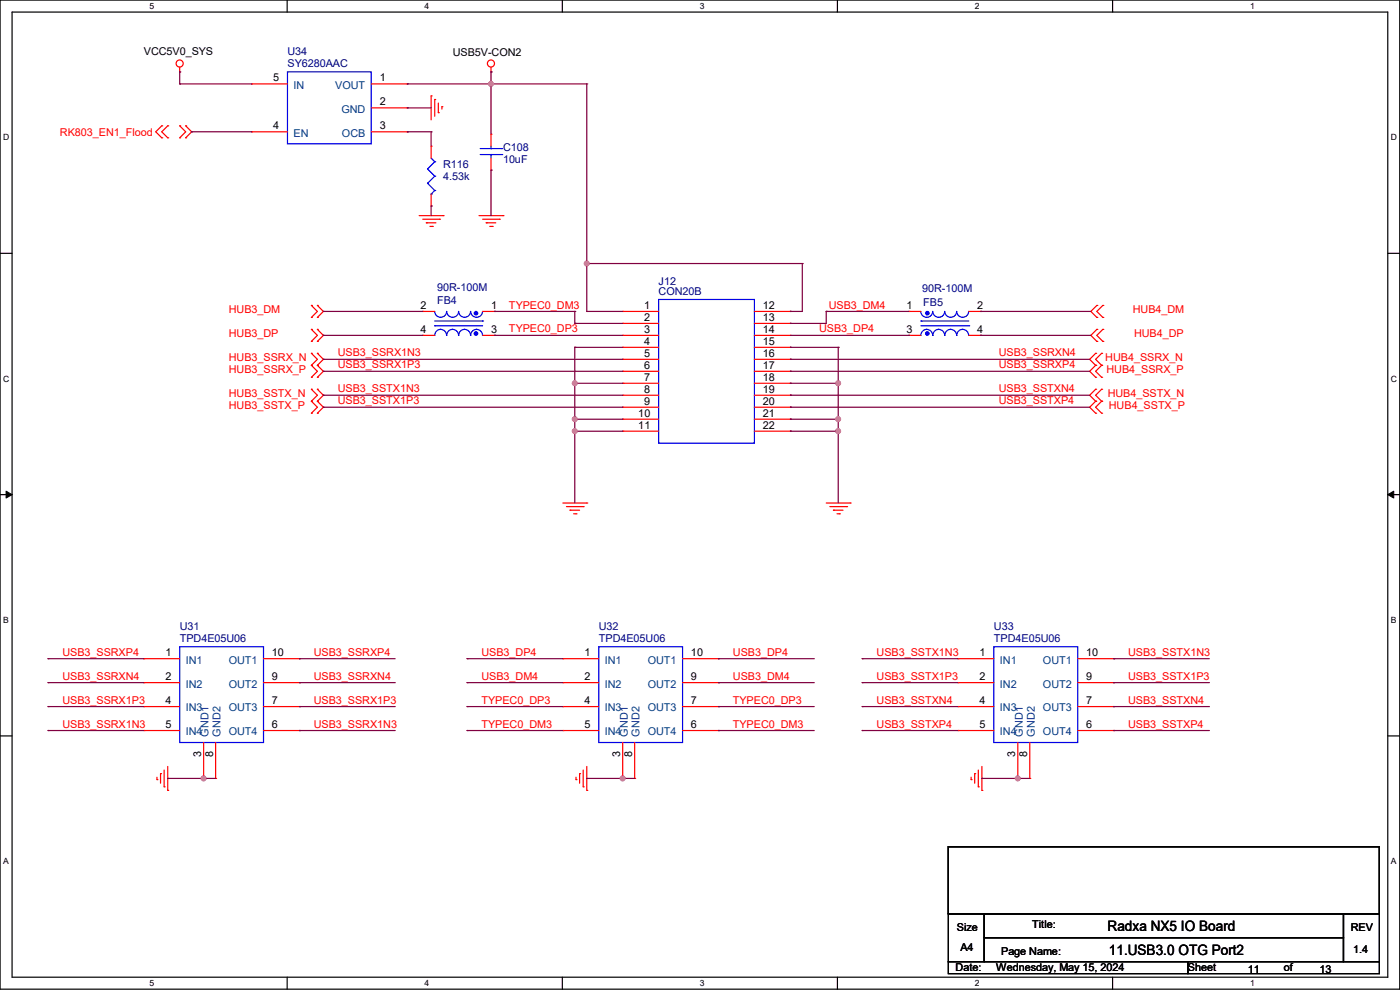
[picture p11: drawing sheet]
<svg xmlns="http://www.w3.org/2000/svg" width="297mm" height="210mm" viewBox="0 0 297 210" stroke-linecap="round" stroke-linejoin="round" font-family="sans-serif">
<path d="M0 0h296.9v209.8h-296.9zM2.6 2.6h291.8v204.7h-291.8z" fill="none" stroke="#000" stroke-width=".25"/>
<g fill="#fff">
<path d="M31.7 .3h1v2h-1z"/>
<path d="M31.7 207.5h1v2.1h-1z"/>
</g>
<path d="M60.9 0v2.6M60.9 207.3v2.5" fill="none" stroke="#000" stroke-width=".25"/>
<g fill="#fff">
<path d="M90.1 .3h1v2h-1z"/>
<path d="M90.1 207.5h1v2.1h-1z"/>
</g>
<path d="M119.3 0v2.6M119.3 207.3v2.5" fill="none" stroke="#000" stroke-width=".25"/>
<g fill="#fff">
<path d="M148.5 .3h1v2h-1z"/>
<path d="M148.5 207.5h1v2.1h-1z"/>
</g>
<path d="M177.7 0v2.6M177.7 207.3v2.5" fill="none" stroke="#000" stroke-width=".25"/>
<g fill="#fff">
<path d="M206.8 .3h1v2h-1z"/>
<path d="M206.8 207.5h1v2.1h-1z"/>
</g>
<path d="M236 0v2.6M236 207.3v2.5" fill="none" stroke="#000" stroke-width=".25"/>
<g fill="#fff">
<path d="M265.2 .3h1v2h-1z"/>
<path d="M265.2 207.5h1v2.1h-1z"/>
<path d="M.7 28.2h1.2v2h-1.2z"/>
<path d="M295 28.2h1.3v2h-1.3z"/>
<path d="M.7 79.3h1.2v2.1h-1.2z"/>
<path d="M295 79.3h1.3v2.1h-1.3z"/>
</g>
<path d="M0 53.7h2.6M294.4 53.7h2.5" fill="none" stroke="#000" stroke-width=".25"/>
<g fill="#fff">
<path d="M.7 130.5h1.2v2h-1.2z"/>
<path d="M295 130.5h1.2v2h-1.2z"/>
</g>
<path d="M0 104.9h2.6M294.4 104.9h2.5" fill="none" stroke="#000" stroke-width=".25"/>
<path d="M1.3 104.2l1.3 .7-1.3 .7zM294.4 104.9l1.3-.7v1.4z" fill="#000" stroke="#000" stroke-width=".21"/>
<g fill="#fff">
<path d="M.7 181.7h1.2v2h-1.2z"/>
<path d="M295 181.7h1.2v2h-1.2z"/>
</g>
<path d="M0 156.1h2.6M294.4 156.1h2.5M201.2 179.6h91.4v14.2h-91.4zM201.2 193.8h7.6v10.2h-7.6zM208.8 193.8h76.2v5.1h-76.2zM208.8 198.9h76.2v5.1h-76.2zM285 193.8h7.6v10.2h-7.6zM201.2 204h50.8v2.5h-50.8zM252 204h40.6v2.5h-40.6z" fill="none" stroke="#000" stroke-width=".25"/>
<g fill="none" stroke="#f00" stroke-width=".25">
<path d="M38.1 15.3h.1M38.1 14.2v1.1M53.4 17.8h.1M53.4 17.8h7.6M78.8 17.8h7.6M86.4 17.8h.1M104.2 15.3h.1M104.2 14.2v1.1M34.3 26.7h.1M34.3 29.2h.1M34.3 26.7l-1.3 1.3 1.3 1.2M35.6 26.7h.1"/>
<path d="M35.6 29.2h.1M35.6 26.7l-1.3 1.3 1.3 1.2M38.1 26.7h.1M38.1 29.2h.1M38.1 26.7l1.3 1.3-1.3 1.2M39.4 29.2h.1M39.4 26.7h.1M39.4 26.7l1.3 1.3-1.3 1.2M53.4 28h.1M53.4 28h7.6M78.8 28h7.6M78.8 22.9h7.6"/>
<path d="M86.4 28h.1M86.4 22.9h.1M91.5 20.3h.1M91.5 31h.1M91.5 20.3v5.1M91.5 31v2.5M92.2 21.1h.1M92.2 21.1v3.6M93 23.9h.1M93 21.9v2M93.7 22.6h.1M93.7 22.6v.5"/>
<path d="M104.2 28.5h.1M104.2 36.1h.1M104.2 28.5v2.5M104.2 33.5v2.6M88.9 45.7h5.1M89.7 46.5h3.5M90.4 47.3h.1M90.4 47.3h2.1M91.2 48h.5M91.5 43.7h.1M91.5 41.2v2.5M91.7 48h.1"/>
<path d="M93.2 46.5h.1M94 45.7h.1M101.6 45.7h5.1M102.4 46.5h3.5M103.1 47.3h.1M103.1 47.3h2.1M103.9 48h.5M104.4 48h.1M105.9 46.5h.1M106.7 45.7h.1M66.1 77.5h.1M66.1 75h.1"/>
<path d="M66.1 69.9h.1M66.1 72.4h.1M66.1 64.8h.1M66.1 67.3h.1M66.1 77.5l1.2 1.3-1.2 1.2M66.1 75l1.2 1.2-1.2 1.3M66.1 69.9l1.2 1.2-1.2 1.3M66.1 64.8l1.2 1.3-1.2 1.2M67.3 77.5h.1M67.3 75h.1M67.3 72.4h.1M67.3 69.9h.1"/>
<path d="M67.3 67.3h.1M67.3 64.8h.1M67.3 77.5l1.3 1.3-1.3 1.2M67.3 75l1.3 1.2-1.3 1.3M67.3 69.9l1.3 1.2-1.3 1.3M67.3 64.8l1.3 1.3-1.3 1.2M89.7 66.1h.1M89.7 71.1h.1M89.7 66.1h2.5M89.7 71.1h2.5M102.4 66.1h2.5M102.4 71.1h2.5"/>
<path d="M104.9 66.1h.1M104.9 71.1h.1M132.1 66.1h.1M132.1 68.6h.1M132.1 71.1h.1M132.1 73.7h.1M132.1 76.2h.1M132.1 78.8h.1M132.1 66.1h7.6M132.1 68.6h7.6M132.1 71.1h7.6M132.1 73.7h7.6"/>
<path d="M132.1 76.2h7.6M132.1 78.8h7.6M160 66.1h7.7M160 68.6h7.7M160 71.1h7.7M160 73.7h7.7M160 76.2h7.7M160 78.8h7.7M167.7 66.1h.1M167.7 68.6h.1M167.7 71.1h.1M167.7 73.7h.1"/>
<path d="M167.7 76.2h.1M167.7 78.8h.1M192.8 66.1h.1M192.8 71.1h.1M192.8 66.1h2.5M192.8 71.1h2.5M205.5 66.1h2.5M205.5 71.1h2.5M208 66.1h.1M208 71.1h.1M232.4 77.5h.1M232.4 75h.1"/>
<path d="M232.4 77.5l-1.2 1.3 1.2 1.2M232.4 75l-1.2 1.2 1.2 1.3M232.7 72.4h.1M232.7 69.9h.1M232.7 67.3h.1M232.7 64.8h.1M232.7 69.9l-1.3 1.2 1.3 1.3M232.7 64.8l-1.3 1.3 1.3 1.2M233.7 77.5h.1M233.7 75h.1M233.7 77.5l-1.3 1.3 1.3 1.2M233.7 75l-1.3 1.2 1.3 1.3"/>
<path d="M234 69.9h.1M234 72.4h.1M234 64.8h.1M234 67.3h.1M234 69.9l-1.3 1.2 1.3 1.3M234 64.8l-1.3 1.3 1.3 1.2M66.1 85.1h.1M66.1 87.7h.1M66.1 82.6h.1M66.1 80h.1M66.1 85.1l1.2 1.3-1.2 1.3M66.1 82.6l1.2 1.2-1.2 1.3"/>
<path d="M67.3 87.7h.1M67.3 85.1h.1M67.3 82.6h.1M67.3 80h.1M67.3 85.1l1.3 1.3-1.3 1.3M67.3 82.6l1.3 1.2-1.3 1.3M132.1 81.3h.1M132.1 83.8h.1M132.1 86.4h.1M132.1 88.9h.1M132.1 91.5h.1M132.1 81.3h7.6"/>
<path d="M132.1 83.8h7.6M132.1 86.4h7.6M132.1 88.9h7.6M132.1 91.5h7.6M160 81.3h7.7M160 83.8h7.7M160 86.4h7.7M160 88.9h7.7M160 91.5h7.7M167.7 81.3h.1M167.7 83.8h.1M167.7 86.4h.1"/>
<path d="M167.7 88.9h.1M167.7 91.5h.1M232.4 87.7h.1M232.4 85.1h.1M232.4 82.6h.1M232.4 80h.1M232.4 85.1l-1.2 1.3 1.2 1.3M232.4 82.6l-1.2 1.2 1.2 1.3M233.7 85.1h.1M233.7 87.7h.1M233.7 82.6h.1M233.7 80h.1"/>
<path d="M233.7 85.1l-1.3 1.3 1.3 1.3M233.7 82.6l-1.3 1.2 1.3 1.3M119.4 106.7h5.1M120.2 107.5h3.5M120.9 108.2h.1M120.9 108.2h2.1M121.7 109h.5M122.2 109h.1M123.7 107.5h.1M124.5 106.7h.1M175.3 106.7h5.1M176 107.5h3.6"/>
<path d="M176.8 108.2h.1M176.8 108.2h2M177.6 109h.5M178.1 109h.1M179.6 107.5h.1M180.4 106.7h.1M30.5 139.7h.1M30.5 139.7h7.6M55.9 139.7h7.6M63.5 139.7h.1M119.4 139.7h.1M119.4 139.7h7.6"/>
<path d="M144.8 139.7h7.6M152.4 139.7h.1M203.2 139.7h.1M203.2 139.7h7.6M228.6 139.7h7.6M236.2 139.7h.1M30.5 144.8h.1M30.5 149.9h.1M30.5 155h.1M30.5 144.8h7.6M30.5 149.9h7.6M30.5 155h7.6"/>
<path d="M43.2 157.5v7.6M45.7 157.5v7.6M55.9 144.8h7.6M55.9 149.9h7.6M55.9 155h7.6M63.5 155h.1M63.5 149.9h.1M63.5 144.8h.1M119.4 144.8h.1M119.4 149.9h.1M119.4 155h.1M119.4 144.8h7.6"/>
<path d="M119.4 149.9h7.6M119.4 155h7.6M132.1 157.5v7.6M134.6 157.5v7.6M144.8 144.8h7.6M144.8 149.9h7.6M144.8 155h7.6M152.4 155h.1M152.4 149.9h.1M152.4 144.8h.1M203.2 144.8h.1M203.2 149.9h.1"/>
<path d="M203.2 155h.1M203.2 144.8h7.6M203.2 149.9h7.6M203.2 155h7.6M215.9 157.5v7.6M218.5 157.5v7.6M228.6 144.8h7.6M228.6 149.9h7.6M228.6 155h7.6M236.2 155h.1M236.2 149.9h.1M236.2 144.8h.1"/>
<path d="M33.3 165.4h.1M33.3 164.9v.5M34.1 164.1h.1M34.1 164.1v2M34.8 166.9h.1M34.8 163.3v3.6M35.6 167.7h.1M35.6 162.6v5.1M43.2 165.1h.1M45.7 165.1h.1M122.2 165.4h.1M122.2 164.9v.5"/>
<path d="M123 164.1h.1M123 164.1v2M123.7 166.9h.1M123.7 163.3v3.6M124.5 167.7h.1M124.5 162.6v5.1M132.1 165.1h.1M134.6 165.1h.1M206 165.4h.1M206 164.9v.5M206.8 164.1h.1M206.8 164.1v2"/>
<path d="M207.5 166.9h.1M207.5 163.3v3.6M208.3 167.7h.1M208.3 162.6v5.1M215.9 165.1h.1M218.5 165.1h.1"/>
<circle cx="38.1" cy="13.5" r=".75"/>
<circle cx="104.2" cy="13.5" r=".75"/>
</g>
<g fill="none" stroke="#00f" stroke-width=".25">
<path d="M61 15.3h17.8v15.2h-17.8zM90.7 35.8h.1M90.7 38.9h.1M90.7 35.8l1.5 1.6M90.7 38.9l1.5 1.5M91.5 33.5l.7 .8M92.2 34.3h.1M92.2 37.4h.1M92.2 34.3l-1.5 1.5M92.2 37.4l-1.5 1.5M101.9 32.8h4.5M101.9 31.5h4.5"/>
<path d="M104.2 31.5h.1M104.2 32.8h.1M104.2 31v.5M104.2 32.8v.7M106.4 32.8h.1M106.4 31.5h.1M91.5 41.2h.1M92.2 40.4h.1M92.2 40.4l-.7 .8M92.2 71.1a1.26 1.26 0 0 1 1.3-1.2 1.26 1.26 0 0 1 1.2 1.2M92.2 66.1a1.26 1.26 0 0 0 1.3 1.2 1.26 1.26 0 0 0 1.2-1.2M92.2 69.1h.1"/>
<path d="M92.2 69.1h10.2M92.2 68.1h10.2M94.8 71.1a1.26 1.26 0 0 1 1.2-1.2 1.26 1.26 0 0 1 1.3 1.2M94.8 66.1a1.26 1.26 0 0 0 1.2 1.2 1.26 1.26 0 0 0 1.3-1.2M97.3 71.1a1.26 1.26 0 0 1 1.3-1.2 1.26 1.26 0 0 1 1.2 1.2M97.3 66.1a1.26 1.26 0 0 0 1.3 1.2 1.26 1.26 0 0 0 1.2-1.2M99.8 71.1a1.26 1.26 0 0 1 1.3-1.2 1.26 1.26 0 0 1 1.3 1.2M99.8 66.1a1.26 1.26 0 0 0 1.3 1.2 1.26 1.26 0 0 0 1.3-1.2M102.4 68.1h.1M139.7 63.5h20.3v30.5h-20.3zM195.3 71.1a1.26 1.26 0 0 1 1.3-1.2 1.26 1.26 0 0 1 1.3 1.2 1.26 1.26 0 0 1 1.3-1.2 1.26 1.26 0 0 1 1.2 1.2 1.26 1.26 0 0 1 1.3-1.2 1.26 1.26 0 0 1 1.2 1.2h.1a1.26 1.26 0 0 1 1.2-1.2 1.26 1.26 0 0 1 1.3 1.2M195.3 66.1a1.26 1.26 0 0 0 1.3 1.2 1.26 1.26 0 0 0 1.3-1.2 1.29 1.29 0 0 0 1.3 1.2 1.26 1.26 0 0 0 1.2-1.2 1.29 1.29 0 0 0 1.3 1.2 1.26 1.26 0 0 0 1.2-1.2 1.29 1.29 0 0 0 1.3 1.2 1.26 1.26 0 0 0 1.3-1.2"/>
<path d="M195.3 68.1h.1M195.3 69.1h10.2M195.3 68.1h10.2M205.5 69.1h.1M38.1 137.2h17.8v20.3h-17.8zM127 137.2h17.8v20.3h-17.8zM210.8 137.2h17.8v20.3h-17.8z"/>
</g>
<g fill="#00f" stroke="#00f" stroke-width=".25">
<circle cx="101" cy="66.4" r=".37"/>
<circle cx="101" cy="70.7" r=".37"/>
<circle cx="196.7" cy="66.4" r=".37"/>
<circle cx="196.7" cy="70.7" r=".37"/>
</g>
<g fill="none" stroke="#800040" stroke-width=".25">
<path d="M38.1 17.8h.1M38.1 15.3h.1M38.1 17.8h15.3M38.1 15.3v2.5M86.4 17.8h.1M86.4 17.8h38.1M104.2 15.3h.1M104.2 17.8h.1M104.2 15.3v13.2M124.5 17.8h.1M124.5 17.8v48.3M40.7 28h.1"/>
<path d="M40.7 28h12.7M86.4 22.9h.1M86.4 28h.1M86.4 28h5.1M86.4 22.9h5.1M91.5 28h.1M91.5 28v3M104.2 36.1h.1M104.2 36.1v9.6M91.5 43.7h.1M91.5 43.7v2M124.5 55.9h.1"/>
<path d="M124.5 55.9h45.7M170.2 55.9h.1M170.2 55.9v10.2h-2.5M68.6 76.2h.1M68.6 78.8h.1M68.6 66.1h.1M68.6 71.1h.1M68.6 66.1h21.1M68.6 76.2h63.5M68.6 78.8h63.5M68.6 71.1h21.1M104.9 66.1h.1"/>
<path d="M104.9 71.1h.1M104.9 66.1h17M104.9 71.1h27.2M121.9 68.6h.1M121.9 66.1h.1M121.9 73.7h.1M121.9 68.6h10.2M121.9 66.1v2.5M121.9 73.7v33M121.9 73.7h10.2M124.5 66.1h.1M124.5 66.1h7.6"/>
<path d="M167.7 66.1h.1M167.7 68.6h.1M167.7 73.7h.1M167.7 76.2h.1M167.7 78.8h.1M167.7 73.7h10.1M167.7 76.2h63.5M167.7 78.8h63.5M167.7 71.1h25.1M175.3 66.1h.1M175.3 66.1h17.5M175.3 66.1v2.5h-7.6"/>
<path d="M177.8 73.7h.1M177.8 73.7v33M192.8 71.1h.1M208 71.1h.1M208 66.1h.1M208 66.1h23.4M208 71.1h23.4M68.6 83.8h.1M68.6 86.4h.1M68.6 83.8h63.5M68.6 86.4h63.5M121.9 88.9h.1"/>
<path d="M121.9 91.5h.1M121.9 81.3h.1M121.9 88.9h10.2M121.9 91.5h10.2M121.9 81.3h10.2M167.7 81.3h.1M167.7 88.9h.1M167.7 91.5h.1M167.7 83.8h.1M167.7 86.4h.1M167.7 88.9h10.1M167.7 91.5h10.1"/>
<path d="M167.7 81.3h10.1M167.7 83.8h63.5M167.7 86.4h63.5M177.8 81.3h.1M177.8 88.9h.1M177.8 91.5h.1M10.2 139.7h.1M10.2 139.7h20.3M63.5 139.7h.1M63.5 139.7h20.3M99.1 139.7h.1M99.1 139.7h20.3"/>
<path d="M152.4 139.7h.1M152.4 139.7h20.3M182.9 139.7h.1M182.9 139.7h20.3M236.2 139.7h.1M236.2 139.7h20.4M10.2 144.8h.1M10.2 155h.1M10.2 149.9h.1M10.2 144.8h20.3M10.2 149.9h20.3M10.2 155h20.3"/>
<path d="M63.5 144.8h.1M63.5 155h.1M63.5 149.9h.1M63.5 144.8h20.3M63.5 149.9h20.3M63.5 155h20.3M99.1 144.8h.1M99.1 149.9h.1M99.1 155h.1M99.1 144.8h20.3M99.1 149.9h20.3M99.1 155h20.3"/>
<path d="M152.4 144.8h.1M152.4 149.9h.1M152.4 155h.1M152.4 144.8h20.3M152.4 149.9h20.3M152.4 155h20.3M182.9 144.8h.1M182.9 149.9h.1M182.9 155h.1M182.9 144.8h20.3M182.9 149.9h20.3M182.9 155h20.3"/>
<path d="M236.2 144.8h.1M236.2 149.9h.1M236.2 155h.1M236.2 144.8h20.4M236.2 149.9h20.4M236.2 155h20.4M35.6 165.1h.1M35.6 165.1h10.1M43.2 165.1h.1M124.5 165.1h.1M124.5 165.1h10.1M132.1 165.1h.1"/>
<path d="M208.3 165.1h.1M208.3 165.1h10.2M215.9 165.1h.1"/>
</g>
<g fill="#f0f" stroke="#f0f" stroke-width=".25">
<circle cx="132.1" cy="165.1" r=".5"/>
<circle cx="121.9" cy="81.3" r=".5"/>
<circle cx="121.9" cy="88.9" r=".5"/>
<circle cx="121.9" cy="91.5" r=".5"/>
<circle cx="177.8" cy="81.3" r=".5"/>
<circle cx="177.8" cy="91.5" r=".5"/>
<circle cx="177.8" cy="88.9" r=".5"/>
<circle cx="43.2" cy="165.1" r=".5"/>
<circle cx="215.9" cy="165.1" r=".5"/>
<circle cx="124.5" cy="55.9" r=".5"/>
<circle cx="104.2" cy="17.8" r=".5"/>
</g>
<g font-size="3">
<text x="235" y="197.6">Radxa NX5 IO Board</text>
<text x="235.2" y="202.6">11.USB3.0 OTG Port2</text>
</g>
<g font-size="2.3">
<text x="30.5" y="11.7">VCC5V0_SYS</text>
<text x="96" y="12">USB5V-CON2</text>
<text x="57.9" y="17.3">5</text>
<text x="80.5" y="17.3">1</text>
<text x="80.5" y="22.4">2</text>
<text x="57.9" y="27.4">4</text>
<text x="80.5" y="27.4">3</text>
<text x="89.2" y="65.5">2</text>
<text x="104.2" y="65.5">1</text>
<text x="136.7" y="65.5">1</text>
<text x="161.8" y="65.5">12</text>
<text x="192.3" y="65.5">1</text>
<text x="207.3" y="65.5">2</text>
<text x="89.2" y="70.6">4</text>
<text x="104.2" y="70.6">3</text>
<text x="136.7" y="68.1">2</text>
<text x="136.7" y="70.6">3</text>
<text x="161.8" y="68.1">13</text>
<text x="161.8" y="70.6">14</text>
<text x="192.3" y="70.6">3</text>
<text x="207.3" y="70.6">4</text>
<text x="136.7" y="73.2">4</text>
<text x="136.7" y="75.7">5</text>
<text x="161.8" y="73.2">15</text>
<text x="161.8" y="75.7">16</text>
<text x="136.7" y="78.2">6</text>
<text x="136.7" y="80.8">7</text>
<text x="136.7" y="83.3">8</text>
<text x="161.8" y="78.2">17</text>
<text x="161.8" y="80.8">18</text>
<text x="161.8" y="83.3">19</text>
<text x="135.4" y="88.4">10</text>
<text x="136.7" y="85.9">9</text>
<text x="161.8" y="85.9">20</text>
<text x="161.8" y="88.4">21</text>
<text x="135.4" y="90.9">11</text>
<text x="161.8" y="90.9">22</text>
<text x="35.1" y="139.2">1</text>
<text x="57.7" y="139.2">10</text>
<text x="124" y="139.2">1</text>
<text x="146.6" y="139.2">10</text>
<text x="207.8" y="139.2">1</text>
<text x="230.4" y="139.2">10</text>
<text x="35.1" y="144.3">2</text>
<text x="35.1" y="149.4">4</text>
<text x="57.7" y="149.4">7</text>
<text x="57.7" y="144.3">9</text>
<text x="124" y="144.3">2</text>
<text x="124" y="149.4">4</text>
<text x="146.6" y="149.4">7</text>
<text x="146.6" y="144.3">9</text>
<text x="207.8" y="144.3">2</text>
<text x="207.8" y="149.4">4</text>
<text x="230.4" y="149.4">7</text>
<text x="230.4" y="144.3">9</text>
<text x="35.1" y="154.4">5</text>
<text x="57.7" y="154.4">6</text>
<text x="124" y="154.4">5</text>
<text x="146.6" y="154.4">6</text>
<text x="207.8" y="154.4">5</text>
<text x="230.4" y="154.4">6</text>
<text x="42.7" y="160.6" transform="rotate(-90 42.7 160.6)">3</text>
<text x="45.2" y="160.6" transform="rotate(-90 45.2 160.6)">8</text>
<text x="131.6" y="160.6" transform="rotate(-90 131.6 160.6)">3</text>
<text x="134.1" y="160.6" transform="rotate(-90 134.1 160.6)">8</text>
<text x="215.4" y="160.6" transform="rotate(-90 215.4 160.6)">3</text>
<text x="217.9" y="160.6" transform="rotate(-90 217.9 160.6)">8</text>
<text x="203" y="197.4">Size</text>
<text x="219" y="196.9">Title:</text>
<text x="286.6" y="197.4">REV</text>
<text x="203.7" y="201.7">A4</text>
<text x="212.4" y="202.5">Page Name:</text>
<text x="287.1" y="202.2">1.4</text>
<text x="202.7" y="206">Date:</text>
<text x="211.4" y="206">Wednesday, May 15, 2024</text>
<text x="252" y="206">Sheet</text>
<text x="264.7" y="206.3">11</text>
<text x="272.3" y="206">of</text>
<text x="279.9" y="206.3">13</text>
</g>
<g font-size="2.3" fill="#000080">
<text x="61" y="11.7">U34</text>
<text x="61" y="14.3">SY6280AAC</text>
<text x="94" y="35.6">R116</text>
<text x="106.7" y="32">C108</text>
<text x="106.7" y="34.6">10uF</text>
<text x="94" y="38.1">4.53k</text>
<text x="92.7" y="64.6">FB4</text>
<text x="92.7" y="61.8">90R-100M</text>
<text x="139.7" y="60.5">J12</text>
<text x="139.7" y="62.5">CON20B</text>
<text x="195.6" y="62">90R-100M</text>
<text x="195.9" y="64.8">FB5</text>
<text x="38.1" y="133.6">U31</text>
<text x="38.1" y="136.2">TPD4E05U06</text>
<text x="127" y="133.6">U32</text>
<text x="127" y="136.2">TPD4E05U06</text>
<text x="210.9" y="133.6">U33</text>
<text x="210.9" y="136.2">TPD4E05U06</text>
</g>
<g font-size="2.3" fill="#004080">
<text x="62.3" y="18.8">IN</text>
<text x="71.1" y="18.8">VOUT</text>
<text x="72.4" y="23.9">GND</text>
<text x="62.3" y="29">EN</text>
<text x="72.5" y="29">OCB</text>
<text x="39.4" y="140.8">IN1</text>
<text x="48.5" y="140.8">OUT1</text>
<text x="128.3" y="140.8">IN1</text>
<text x="137.4" y="140.8">OUT1</text>
<text x="212.1" y="140.8">IN1</text>
<text x="221.2" y="140.8">OUT1</text>
<text x="39.4" y="145.8">IN2</text>
<text x="48.5" y="145.8">OUT2</text>
<text x="128.3" y="145.8">IN2</text>
<text x="137.4" y="145.8">OUT2</text>
<text x="212.1" y="145.8">IN2</text>
<text x="221.2" y="145.8">OUT2</text>
<text x="39.4" y="150.9">IN3</text>
<text x="39.4" y="156">IN4</text>
<text x="48.5" y="156">OUT4</text>
<text x="48.5" y="150.9">OUT3</text>
<text x="128.3" y="150.9">IN3</text>
<text x="128.3" y="156">IN4</text>
<text x="137.4" y="156">OUT4</text>
<text x="137.4" y="150.9">OUT3</text>
<text x="212.1" y="150.9">IN3</text>
<text x="212.1" y="156">IN4</text>
<text x="221.2" y="156">OUT4</text>
<text x="221.2" y="150.9">OUT3</text>
<text x="44.3" y="156.2" transform="rotate(-90 44.3 156.2)">GND1</text>
<text x="46.8" y="156.2" transform="rotate(-90 46.8 156.2)">GND2</text>
<text x="133.2" y="156.2" transform="rotate(-90 133.2 156.2)">GND1</text>
<text x="135.7" y="156.2" transform="rotate(-90 135.7 156.2)">GND2</text>
<text x="217" y="156.2" transform="rotate(-90 217 156.2)">GND1</text>
<text x="219.5" y="156.2" transform="rotate(-90 219.5 156.2)">GND2</text>
</g>
<g font-size="2.3" fill="#f00">
<text x="12.7" y="28.7">RK803_EN1_Flood</text>
<text x="108" y="65.4">TYPEC0_DM3</text>
<text x="175.8" y="65.4">USB3_DM4</text>
<text x="48.5" y="71.4">HUB3_DP</text>
<text x="48.5" y="66.3">HUB3_DM</text>
<text x="108" y="70.5">TYPEC0_DP3</text>
<text x="173.8" y="70.5">USB3_DP4</text>
<text x="240.3" y="66.3">HUB4_DM</text>
<text x="240.6" y="71.4">HUB4_DP</text>
<text x="48.5" y="76.5">HUB3_SSRX_N</text>
<text x="71.7" y="75.6">USB3_SSRX1N3</text>
<text x="211.9" y="75.6">USB3_SSRXN4</text>
<text x="234.5" y="76.5">HUB4_SSRX_N</text>
<text x="48.5" y="79">HUB3_SSRX_P</text>
<text x="71.7" y="78.1">USB3_SSRX1P3</text>
<text x="71.7" y="83.2">USB3_SSTX1N3</text>
<text x="211.9" y="78.1">USB3_SSRXP4</text>
<text x="211.9" y="83.2">USB3_SSTXN4</text>
<text x="234.7" y="79">HUB4_SSRX_P</text>
<text x="48.5" y="86.7">HUB3_SSTX_P</text>
<text x="48.5" y="84.1">HUB3_SSTX_N</text>
<text x="71.7" y="85.8">USB3_SSTX1P3</text>
<text x="211.9" y="85.8">USB3_SSTXP4</text>
<text x="235" y="84.1">HUB4_SSTX_N</text>
<text x="235.2" y="86.7">HUB4_SSTX_P</text>
<text x="13.2" y="139.1">USB3_SSRXP4</text>
<text x="66.6" y="139.1">USB3_SSRXP4</text>
<text x="102.1" y="139.1">USB3_DP4</text>
<text x="155.5" y="139.1">USB3_DP4</text>
<text x="186" y="139.1">USB3_SSTX1N3</text>
<text x="239.3" y="139.1">USB3_SSTX1N3</text>
<text x="13.2" y="144.2">USB3_SSRXN4</text>
<text x="13.2" y="149.3">USB3_SSRX1P3</text>
<text x="66.6" y="144.2">USB3_SSRXN4</text>
<text x="66.6" y="149.3">USB3_SSRX1P3</text>
<text x="102.1" y="144.2">USB3_DM4</text>
<text x="102.1" y="149.3">TYPEC0_DP3</text>
<text x="155.5" y="144.2">USB3_DM4</text>
<text x="155.5" y="149.3">TYPEC0_DP3</text>
<text x="186" y="144.2">USB3_SSTX1P3</text>
<text x="186" y="149.3">USB3_SSTXN4</text>
<text x="239.3" y="144.2">USB3_SSTX1P3</text>
<text x="239.3" y="149.3">USB3_SSTXN4</text>
<text x="13.2" y="154.3">USB3_SSRX1N3</text>
<text x="66.6" y="154.3">USB3_SSRX1N3</text>
<text x="102.1" y="154.3">TYPEC0_DM3</text>
<text x="155.5" y="154.3">TYPEC0_DM3</text>
<text x="186" y="154.3">USB3_SSTXP4</text>
<text x="239.3" y="154.3">USB3_SSTXP4</text>
</g>
<g font-size="1.8">
<text x="31.7" y="1.9">5</text>
<text x="90.1" y="1.9">4</text>
<text x="148.5" y="1.9">3</text>
<text x="206.8" y="1.9">2</text>
<text x="265.2" y="1.9">1</text>
<text x=".7" y="29.8">D</text>
<text x="295.1" y="29.8">D</text>
<text x=".7" y="81">C</text>
<text x="295.1" y="81">C</text>
<text x=".7" y="132.1">B</text>
<text x="295.1" y="132.1">B</text>
<text x=".7" y="183.3">A</text>
<text x="295.1" y="183.3">A</text>
<text x="31.7" y="209.2">5</text>
<text x="90.1" y="209.2">4</text>
<text x="148.5" y="209.2">3</text>
<text x="206.8" y="209.2">2</text>
<text x="265.2" y="209.2">1</text>
</g>
</svg>
